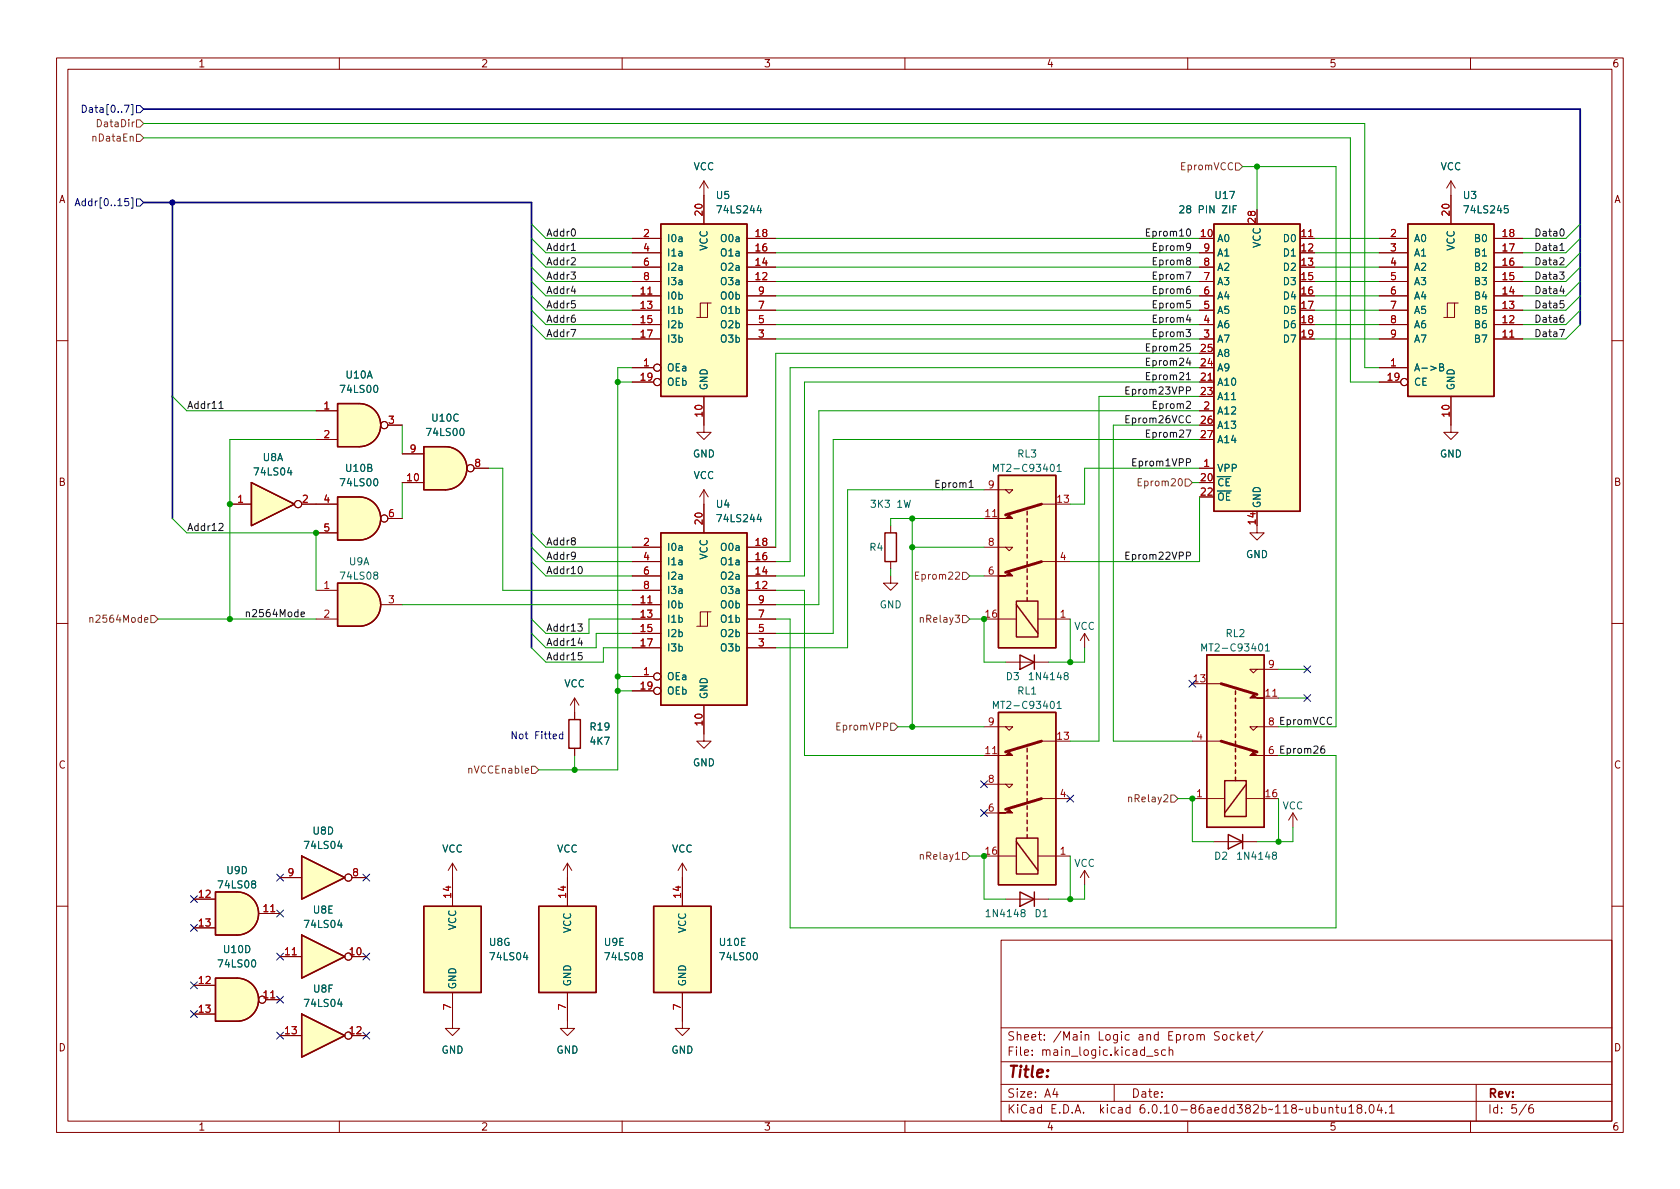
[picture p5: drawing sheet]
<svg xmlns="http://www.w3.org/2000/svg" width="297mm" height="210mm" viewBox="0 0 297 210" stroke-linecap="round" stroke-linejoin="round" font-family="sans-serif">
<g fill="none" stroke="#840000" stroke-width=".18">
<path d="M10 10.2h277v190.1h-277zM12 12.2h273v186.1h-273zM60 10.2v2M110 10.2v2M160 10.2v2M210 10.2v2M260 10.2v2M124.5 32v7.6M124.5 32l-.8 1.3M124.5 32l.7 1.3M256.5 32l-.7 1.3M256.5 32v7.6"/>
<path d="M256.5 32l.8 1.3M111.8 59.9h5M111.8 57.4h5M111.8 54.9h5M111.8 52.3h5M111.8 49.8h5M111.8 47.2h5M111.8 44.7h5M111.8 42.2h5M125.1 53.6h-1.3v2.5M125.7 53.6h-.6v2.5h-1.9M132.1 59.9h5.1"/>
<path d="M132.1 57.4h5.1M132.1 54.9h5.1M132.1 52.3h5.1M132.1 49.8h5.1M132.1 47.2h5.1M132.1 44.7h5.1M132.1 42.2h5.1M212.1 59.9h2.5M212.1 57.4h2.5M212.1 54.9h2.5M212.1 52.3h2.5M212.1 49.8h2.5"/>
<path d="M212.1 47.2h2.5M212.1 44.7h2.5M229.9 42.2h2.5M243.8 59.9h5.1M243.8 57.4h5.1M243.8 54.9h5.1M243.8 52.3h5.1M243.8 49.8h5.1M243.8 47.2h5.1M243.8 44.7h5.1M243.8 42.2h5.1M257.2 53.6h-1.3v2.5"/>
<path d="M257.8 53.6h-.6v2.5h-1.9M264.2 59.9h5M264.2 57.4h5M264.2 54.9h5M264.2 52.3h5M264.2 49.8h5M264.2 47.2h5M264.2 44.7h5M264.2 42.2h5M10 60.2h2M55.9 72.6h3.8M55.9 77.7h3.8"/>
<path d="M68.6 75.2h2.5M111.8 65h3.8M111.8 67.6h3.8M124.5 70.1v6.3h1.2l-1.2 1.3-1.3-1.3h1.3M212.1 67.6h2.5M212.1 72.6h2.5M243.8 65h5.1M243.8 67.6h3.8M256.5 70.1v6.3h1.3l-1.3 1.3-1.2-1.3h1.2M285 60.2h2M40.6 89.1h3.8M53.3 89.1h6.4"/>
<path d="M55.9 94.2h3.8M68.6 91.7h2.5M71.1 85.3h3.8M71.1 80.3h3.8M83.8 82.8h2.6M111.8 99.3h5M111.8 96.8h5M124.5 86.6l-.8 1.3M124.5 86.6v7.6M124.5 86.6l.7 1.3M132.1 99.3h5.1M132.1 96.8h5.1"/>
<path d="M157.5 93v1.2M157.5 99.3v1.3M174 96.8h5.1l-.7 .6-.6-.6M174 86.6h5.1l-.7 .6-.6-.6M174 91.7h2.5M184.1 99.3h5.1M184.1 89.1h2.6M212.1 82.8h2.5M222.2 93v1.2h1.3l-1.3 1.3-1.2-1.3h1.2M10 110.2h2M55.9 104.4h3.8M55.9 109.5h3.8"/>
<path d="M67.3 106.9h3.8M111.8 119.6h3.8M111.8 106.9h5M111.8 104.4h5M111.8 109.5h5M111.8 101.8h5M111.8 112h5M111.8 114.5h5M125.1 108.2h-1.3v2.5M125.7 108.2h-.6v2.5h-1.9M132.1 106.9h5.1M132.1 104.4h5.1"/>
<path d="M132.1 109.5h5.1M132.1 101.8h5.1M132.1 112h5.1M132.1 114.5h5.1M157.5 101.8v1.3h1.2l-1.2 1.3-1.3-1.3h1.3M174 101.8h2.5M176.5 109.5h3.2M177.8 117.1h7.6M183.5 109.5h5.7M191.8 112l.7 1.3M191.8 112v2.5M191.8 112l-.8 1.3"/>
<path d="M222.2 118.4l-.6 .6-.6-.6h5.1M285 110.2h2M101.6 123.4v3.8M101.6 132.3v1.3M101.6 123.4l-.8 1.3M101.6 123.4l.8 1.3M111.8 122.2h3.8M124.5 124.7v6.4h1.2l-1.2 1.2-1.3-1.2h1.3M174 138.7h5.1l-.7 .6-.6-.6M174 128.5h5.1l-.7 .7-.6-.7M174 133.6h2.5M184.1 131.1h2.6"/>
<path d="M210.8 131.1h5.1M213.4 120.9h2.5M222.2 128.5l-.6 .7-.6-.7h5.1M223.5 133.6h2.6M223.5 123.4h2.6M34.3 159h3.8M49.5 155.2h3.8M62.2 155.2h2.6M80 152.6l-.8 1.3M80 152.6v7.7M80 152.6l.8 1.3M100.3 152.6l-.7 1.3"/>
<path d="M100.3 152.6v7.7M100.3 152.6l.8 1.3M120.6 152.6l-.7 1.3M120.6 152.6v7.7M120.6 152.6l.8 1.3M174 143.8h2.5M176.5 151.4h3.2M177.8 159h7.6M183.5 151.4h5.7M184.1 141.2h5.1M191.8 153.9v2.6M191.8 153.9l.7 1.3"/>
<path d="M191.8 153.9l-.8 1.3M210.8 141.2h5.7M214.6 148.8h7.6M220.3 141.2h3.2M228.6 143.8l.8 1.2M228.6 143.8v2.5M228.6 143.8l-.8 1.2M10 160.2h2M34.3 174.2h3.8M34.3 179.3h3.8M34.3 164.1h3.8M45.7 161.5h3.8"/>
<path d="M47 176.8h2.5M49.5 169.2h3.8M62.2 169.2h2.6M80 175.5v6.4h1.3l-1.3 1.2-1.3-1.2h1.3M100.3 175.5v6.4h1.3l-1.3 1.2-1.2-1.2h1.2M120.6 175.5v6.4h1.3l-1.3 1.2-1.2-1.2h1.2M177 166.3h108v32h-108zM285 160.2h2M49.5 183.1h3.8M60 198.3v2M62.2 183.1h2.6M110 198.3v2"/>
<path d="M160 198.3v2M177 194.8h108M177 191.8h108M177 187.8h108M177 181.8h108M186.5 192.5l-.4 1h1M186.9 193v1M197 191.8v3M202.7 186.8h1.2M204.7 185.7l-.3-.1-.3 .2 .1 .3 .5 .1v.4h-.6M206.1 185.7l-.5-.1-.2 .3v.4l.1 .3h.6M206.7 185.8l.2-.2 .4 .1 .1 .9"/>
<path d="M206.7 185.1v1.5M210 198.3v2M215.6 182.5l-.6-.1-.2 .2v.4l.6 .3 .2 .3-.3 .3h-.6M216.2 183.1l.2-.2 .5 .2v.5l-.1 .3h-.4l-.2-.1zM218.2 183l-.4-.1-.3 .3v.4l.1 .3h.6M218.9 182.4v1.5M219 183.4l.4 .5M219.4 182.9l-.5 .6M220 183.4l.7-.1-.1-.3-.4-.1-.2 .2 .1 .8h.5M221.1 182.9h.6M221.4 182.4v1.3l.3 .2M223.3 182.4l-1.3 1.9"/>
<path d="M235 196l.2-.2 .4 .1v.9M235 195.8v1M236.1 195.8h.6M236.4 195.3v1.3l.3 .2M237.2 195.8l.1 1h.3l.3-.1M237.9 195.8v1M238.5 195.8l.4-.5v1.5M238.5 196.8h.9M240.2 196l-.3-.3 .1-.2 .2-.2 .4 .1 .2 .2-.1 .2-.6 .2-.2 .3 .1 .4 .2 .1h.3l.3-.3-.1-.4-.2-.1M241.4 196.7v.1M242.3 195.4l.1-.1a.81 .81 0 0 1 .6 .7 .81 .81 0 0 1-.3 .8h-.1a.81 .81 0 0 1-.6-.6 .81 .81 0 0 1 .3-.8zM243.9 195.3l-.4 1h.9"/>
<path d="M244.2 195.8v1M245 196.7v.1M245.6 195.8l.5-.5v1.5M245.6 196.8h.9M260 198.3v2M261 191.8v6.5M269.9 195.3l-1.3 1.9M271 195.3a.6 .6 0 0 0-.7 .7v.5l.1 .3h.5l.2-.1 .1-.5-.2-.2-.4-.1-.3 .3"/>
<circle cx="67.9" cy="75.2" r=".63"/>
<circle cx="116.2" cy="65" r=".63"/>
<circle cx="116.2" cy="67.6" r=".63"/>
<circle cx="248.3" cy="67.6" r=".63"/>
<circle cx="52.7" cy="89.1" r=".63"/>
<circle cx="67.9" cy="91.7" r=".63"/>
<circle cx="83.2" cy="82.8" r=".63"/>
<circle cx="116.2" cy="119.6" r=".63"/>
<circle cx="116.2" cy="122.2" r=".63"/>
<circle cx="61.6" cy="155.2" r=".63"/>
<circle cx="46.4" cy="176.8" r=".63"/>
<circle cx="61.6" cy="169.2" r=".63"/>
<circle cx="61.6" cy="183.1" r=".63"/>
</g>
<g fill="none" stroke="#840000" stroke-width=".25">
<path d="M116.8 39.6h15.3v30.5h-15.3zM214.6 39.6h15.3v50.8h-15.3zM248.9 39.6h15.3v30.5h-15.3zM59.7 71.4h3.8a3.8 3.8 0 0 1 3.8 3.8 3.8 3.8 0 0 1-3.8 3.8h-3.8zM78.7 79h-3.8v7.6h3.8M78.7 79a3.8 3.8 0 0 1 3.9 3.8 3.8 3.8 0 0 1-3.9 3.8M44.4 85.3l7.7 3.8-7.7 3.9zM59.7 87.9h3.8a3.8 3.8 0 0 1 3.8 3.8 3.8 3.8 0 0 1-3.8 3.8h-3.8zM116.8 94.2h15.3v30.5h-15.3zM156.5 94.2h2v5.1h-2zM176.5 84.1h10.2v30.4h-10.2zM181.6 90.4v.7"/>
<path d="M181.6 91.7v.6M181.6 93v.6M181.6 94.2v.7M181.6 95.5v.6M181.6 96.8v.6M181.6 98v.7M181.6 99.3v.6M59.7 103.1h3.8a3.8 3.8 0 0 1 3.8 3.8 3.8 3.8 0 0 1-3.8 3.8h-3.8zM179.7 106.3h3.8v6.3h-3.8zM179.7 106.9l3.8 5.1M180.3 115.8l2.6 1.3-2.6 1.3zM181.6 100.6v.6"/>
<path d="M181.6 101.8v.7M181.6 103.1v.7M181.6 104.4v.6M181.6 105.7v.6M182.9 115.8v2.6M213.4 115.8h10.1v30.5h-10.1zM100.6 127.2h2v5.1h-2zM176.5 126h10.2v30.5h-10.2zM181.6 132.3v.7M181.6 133.6v.6M181.6 134.9v.6M181.6 136.1v.7"/>
<path d="M181.6 137.4v.6M181.6 138.7v.6M181.6 139.9v.7M216.5 138h3.8v6.4h-3.8zM218.4 122.2v.6M218.4 123.4v.7M218.4 124.7v.6M218.4 126v.6M218.4 127.2v.7M218.4 128.5v.7M218.4 129.8v.6M218.4 131.1v.6"/>
<path d="M218.4 132.3v.7M218.4 133.6v.6M218.4 134.9v.6M218.4 136.1v.7M218.4 137.4v.6M220.3 138.7l-3.8 5.1M38.1 157.7h3.8a3.8 3.8 0 0 1 3.8 3.8 3.8 3.8 0 0 1-3.8 3.8h-3.8zM53.3 151.4l7.7 3.8-7.7 3.8zM179.7 148.2h3.8v6.4h-3.8zM179.7 148.8l3.8 5.1M180.3 157.7l2.6 1.3-2.6 1.3zM181.6 141.2v.7"/>
<path d="M181.6 142.5v.6M181.6 143.8v.6M181.6 145v.7M181.6 146.3v.6M181.6 147.6v.6M182.9 157.7v2.6M217.2 147.6l2.5 1.2-2.5 1.3zM219.7 147.6v2.5M38.1 173h3.8a3.8 3.8 0 0 1 3.8 3.8 3.8 3.8 0 0 1-3.8 3.8h-3.8zM53.3 165.3l7.7 3.9-7.7 3.8zM53.3 179.3l7.7 3.8-7.7 3.8zM74.9 160.3h10.2v15.2h-10.2z"/>
<path d="M95.2 160.3h10.2v15.2h-10.2zM115.6 160.3h10.1v15.2h-10.1z"/>
</g>
<g fill="#ffffc2" stroke="#ffffc2" stroke-width=".18">
<path d="M41.9 173a3.8 3.8 0 0 1 3.8 3.8 3.8 3.8 0 0 1-3.8 3.8z"/>
<path d="M38.1 173h3.8v7.6h-3.8z"/>
<path d="M53.3 165.3l7.7 3.9-7.7 3.8z"/>
<path d="M115.6 160.3h10.1v15.2h-10.1z"/>
<path d="M53.3 179.3l7.7 3.8-7.7 3.8z"/>
<path d="M248.9 39.6h15.3v30.5h-15.3z"/>
<path d="M176.5 126h10.2v30.5h-10.2z"/>
<path d="M41.9 157.7a3.8 3.8 0 0 1 3.8 3.8 3.8 3.8 0 0 1-3.8 3.8z"/>
<path d="M38.1 157.7h3.8v7.6h-3.8z"/>
<path d="M53.3 151.4l7.7 3.8-7.7 3.8z"/>
<path d="M213.4 115.8h10.1v30.5h-10.1z"/>
<path d="M78.7 79a3.8 3.8 0 0 1 3.9 3.8 3.8 3.8 0 0 1-3.9 3.8z"/>
<path d="M74.9 79h3.8v7.6h-3.8z"/>
<path d="M116.8 94.2h15.3v30.5h-15.3z"/>
<path d="M44.4 85.3l7.7 3.8-7.7 3.9z"/>
<path d="M63.5 71.4a3.8 3.8 0 0 1 3.8 3.8 3.8 3.8 0 0 1-3.8 3.8z"/>
<path d="M59.7 71.4h3.8v7.6h-3.8z"/>
<path d="M63.5 87.9a3.8 3.8 0 0 1 3.8 3.8 3.8 3.8 0 0 1-3.8 3.8z"/>
<path d="M59.7 87.9h3.8v7.6h-3.8z"/>
<path d="M214.6 39.6h15.3v50.8h-15.3z"/>
<path d="M116.8 39.6h15.3v30.5h-15.3z"/>
<path d="M63.5 103.1a3.8 3.8 0 0 1 3.8 3.8 3.8 3.8 0 0 1-3.8 3.8z"/>
<path d="M59.7 103.1h3.8v7.6h-3.8z"/>
<path d="M74.9 160.3h10.2v15.2h-10.2z"/>
<path d="M95.2 160.3h10.2v15.2h-10.2z"/>
<path d="M176.5 84.1h10.2v30.4h-10.2z"/>
</g>
<g fill="none" stroke="#006464" stroke-width=".18">
<path d="M208.6 36.5l.5-.1 .2 .3-.8 1h.8M218 37h.5M218.6 36.4h-.6v1.3M254.5 64.9h.6l.1-.2v-.3l-.7-.1v1.3h.5l.2-.1 .1-.3-.3-.3M175.7 83.4v-1.3l.4 .9 .4-.9v1.3M186.9 82.5l.4-.4v1.3M186.9 83.4h.7M212.5 115.1v-1.2l.4 .9 .4-.9v1.2M223.7 114.2l.4-.3v1.2M223.7 115.1h.8M175.7 125.3v-1.3l.4 .9 .4-.9v1.3M186.9 124.4l.4-.4v1.3"/>
<path d="M186.9 125.3h.7"/>
</g>
<path d="M184.1 99.3l-6.3 1.9M184.1 89.1l-6.3 2M184.1 131.1l-6.3 1.9M215.9 131.1l6.3 1.9M215.9 120.9l6.3 1.9M184.1 141.2l-6.3 1.9" fill="none" stroke="#840000" stroke-width=".51"/>
<g fill="#840000" stroke="#840000" stroke-width=".18">
<path d="M176.5 143.8h1.3l.6-.7 .7 .7z"/>
<path d="M176.5 133.6h1.3l.6-.6 .7 .6z"/>
<path d="M221 133.6l.6-.6 .6 .6h1.3z"/>
<path d="M221 123.4l.6-.6 .6 .6h1.3z"/>
<path d="M176.5 101.8h1.3l.6-.6 .7 .6z"/>
<path d="M176.5 91.7h1.3l.6-.6 .7 .6z"/>
</g>
<g fill="none" stroke="#000084" stroke-width=".18">
<path d="M14.5 18.6a.64 .64 0 0 1 .8 .6 .64 .64 0 0 1-.8 .7zM24.1 18.7h.7l.6 .6-.6 .6h-.7zM13.3 36.4l.4-1.3 .4 1.3M13.4 36h.6M24.1 35.2h.7l.6 .6-.6 .6h-.7zM230.5 117.7l1.2 1.3M231.7 117.7l-1.2 1.3M173.4 138.1l1.2 1.2M174.6 138.1l-1.2 1.2M210.2 120.3l1.2 1.2M211.4 120.3l-1.2 1.2M230.5 122.8l1.2 1.2"/>
<path d="M231.7 122.8l-1.2 1.2M33.7 158.4l1.2 1.2M34.9 158.4l-1.2 1.2M48.9 154.6l1.2 1.2M50.1 154.6l-1.2 1.2M64.2 154.6l1.2 1.2M65.4 154.6l-1.2 1.2M173.4 143.1l1.2 1.3M174.6 143.1l-1.2 1.3M188.6 140.6l1.2 1.2M189.8 140.6l-1.2 1.2M33.7 163.5l1.2 1.2"/>
<path d="M33.7 173.6l1.2 1.2M33.7 178.7l1.2 1.2M34.9 163.5l-1.2 1.2M34.9 173.6l-1.2 1.2M34.9 178.7l-1.2 1.2M48.9 160.9l1.2 1.2M48.9 168.5l1.2 1.3M48.9 176.2l1.2 1.2M50.1 160.9l-1.2 1.2M50.1 168.5l-1.2 1.3M50.1 176.2l-1.2 1.2M64.2 168.5l1.2 1.3"/>
<path d="M65.4 168.5l-1.2 1.3M48.9 182.5l1.2 1.2M50.1 182.5l-1.2 1.2M64.2 182.5l1.2 1.2M65.4 182.5l-1.2 1.2"/>
</g>
<g fill="none" stroke="#725600" stroke-width=".18">
<path d="M24.1 23.7h.7l.6 .7-.6 .6h-.7zM24.1 21.2h.7l.6 .6-.6 .7h-.7zM218.4 28.8h.7l.6 .7-.6 .6h-.7zM201.2 85.2h.5M201.8 84.6h-.6v1.3h.6M209.5 84.7h.7l.6 .6-.6 .7h-.7zM15.9 109.3l.2-.1 .3 .1v.7M15.9 109.2v.8M26.7 108.8h.6l.6 .7-.6 .6h-.6zM161.9 101.8h.4M162.5 101.2h-.6v1.2h.6M170.2 108.8h.6l.6 .7-.6 .6h-.6z"/>
<path d="M170.2 101.2h.6l.6 .6-.6 .7h-.6zM94 135.5h.6l.6 .6-.6 .7h-.6zM157.5 127.9h.6l.6 .6-.6 .7h-.6zM170.2 150.7h.6l.6 .7-.6 .6h-.6zM207 140.6h.6l.7 .6-.7 .7h-.6z"/>
</g>
<g fill="none" stroke="#0f0f0f" stroke-width=".18">
<path d="M101 44.3h.7M202.7 41.1h.4M203.3 40.5h-.6v1.2h.6M38.7 71.3l.4-.3v1.2M38.7 72.2h.7M199.1 69h.4M199.7 68.4h-.6v1.3h.6M202.7 66.5h.4M202.7 63.9h.4M202.7 76.6h.4M202.7 61.4h.4M203.3 65.9h-.6v1.2h.6"/>
<path d="M203.3 63.3h-.6v1.3h.6M203.3 76h-.6v1.3h.6M203.3 60.8h-.6v1.3h.6M38.7 92.7l.5-.2 .2 .4-.7 .9h.7M171.3 85.3l.4-.4v1.3M171.3 86.2h.8M199.1 98.2h.4M199.7 97.6h-.6v1.3h.6M53.2 108.6l.6-.1v-.2l-.4-.1-.2 .2 .1 .6h.5M102.2 110.3h.7l-.4 .5 .4 .1v.6l-.2 .1-.5-.1M102.4 100.2h.1a.68 .68 0 0 1 .5 .6 .68 .68 0 0 1-.5 .6 .84 .84 0 0 1-.1-1.2zM102.5 112.8l-.3 .9h.8"/>
<path d="M102.8 113.3v.8M102.9 115.4h-.6l-.1 .6 .2-.1 .4 .1 .1 .1v.5l-.2 .1-.5-.1M234.1 131.9l-.3 .1a.85 .85 0 0 0 0 1.2l.4-.1v-.5l-.2-.2h-.2l-.3 .2"/>
</g>
<path d="M97.8 130.2l.6-.1v-.2l-.4-.1-.2 .2 .1 .6h.5M99.5 129.9l-.4-.1-.2 .2 .1 .6h.5M99.5 129.4v1.2" fill="none" stroke="#0000c2" stroke-width=".18"/>
<path d="M25.4 19.3h254v38.1M25.4 35.8h68.6v78.7M30.5 35.8v55.9" fill="none" stroke="#000084" stroke-width=".3"/>
<g fill="none" stroke="#009600" stroke-width=".18">
<path d="M25.4 24.4h213.4v43.2h5M25.4 21.8h215.9v43.2h2.5M94 39.6l2.5 2.6h15.3M219.7 29.5h16.5v99h-10.1M222.2 29.5v7.6M279.4 39.6l-2.5 2.6h-7.7M94 44.7l2.5 2.5h15.3M94 42.2l2.5 2.5h15.3M94 57.4l2.5 2.5h15.3M94 54.9l2.5 2.5h15.3M94 47.2l2.5 2.6h15.3M94 49.8l2.5 2.5h15.3"/>
<path d="M94 52.3l2.5 2.6h15.3M137.2 42.2h74.9M137.2 47.2h74.9M137.2 44.7h74.9M137.2 59.9h74.9M137.2 57.4h74.9M137.2 49.8h74.9M137.2 52.3h74.9M137.2 54.9h74.9M232.4 42.2h11.4M232.4 47.2h11.4M232.4 44.7h11.4"/>
<path d="M232.4 59.9h11.4M232.4 57.4h11.4M232.4 49.8h11.4M232.4 52.3h11.4M232.4 54.9h11.4M279.4 44.7l-2.5 2.5h-7.7M279.4 42.2l-2.5 2.5h-7.7M279.4 57.4l-2.5 2.5h-7.7M279.4 54.9l-2.5 2.5h-7.7M279.4 47.2l-2.5 2.6h-7.7M279.4 49.8l-2.5 2.5h-7.7M279.4 52.3l-2.5 2.6h-7.7"/>
<path d="M30.5 70.1l2.5 2.5h22.9M55.9 77.7h-15.3v31.8M71.1 75.2v5.1M109.2 67.6h2.6M111.8 65h-2.6v71.1h-14M212.1 77.7h-64.8v34.3h-10.1M212.1 67.6h-69.9v34.2h-5M212.1 65h-72.4v34.3h-2.5M212.1 70.1h-17.8v61h-5.1M212.1 75.2h-15.3v55.9h14M212.1 62.5h-74.9v34.3M212.1 72.6h-67.3v34.3h-7.6"/>
<path d="M30.5 91.7l2.5 2.5h22.9v10.2M71.1 85.3v6.4M86.4 82.8h2.5v21.6h22.9M94 99.3l2.5 2.5h15.3M94 96.8l2.5 2.5h15.3M94 94.2l2.5 2.6h15.3M161.3 91.7v36.8M161.3 96.8h12.7M174 91.7h-16.5v1.3M174 86.6h-24.1v27.9h-12.7M210.8 85.3h1.3M212.1 82.8h-20.3v6.3h-2.6"/>
<path d="M212.1 87.9v11.4h-22.9M27.9 109.5h28M71.1 106.9h40.7M94 114.5l2.5 2.6h10.2v-2.6h5.1M94 109.5l2.5 2.5h7.6v-2.5h7.7M94 112l2.5 2.5h8.9v-2.5h6.4M109.2 119.6h2.6M137.2 109.5h2.5v54.6h96.5v-30.5h-10.1M137.2 104.4h5v29.2h31.8M157.5 100.6v1.2M171.4 109.5h2.6v7.6h3.8M171.4 101.8h2.6"/>
<path d="M189.2 109.5v7.6M191.8 114.5v2.6h-6.4M226.1 118.4h5M101.6 133.6v2.5M109.2 122.2h2.6M158.7 128.5h15.3M226.1 123.4h5M171.4 151.4h2.6v7.6h3.8M189.2 151.4v7.6M191.8 156.5v2.5h-6.4M208.3 141.2h2.5v7.6h3.8M226.1 141.2v7.6"/>
<path d="M228.6 146.3v2.5h-6.4"/>
</g>
<circle cx="30.5" cy="35.8" r=".46" fill="#000084" stroke="#000084" stroke-width=".18"/>
<g fill="#009600" stroke="#009600" stroke-width=".18">
<circle cx="101.6" cy="136.1" r=".46"/>
<circle cx="109.2" cy="122.2" r=".46"/>
<circle cx="109.2" cy="119.6" r=".46"/>
<circle cx="109.2" cy="67.6" r=".46"/>
<circle cx="40.6" cy="89.1" r=".46"/>
<circle cx="40.6" cy="109.5" r=".46"/>
<circle cx="55.9" cy="94.2" r=".46"/>
<circle cx="161.3" cy="91.7" r=".46"/>
<circle cx="174" cy="151.4" r=".46"/>
<circle cx="210.8" cy="141.2" r=".46"/>
<circle cx="226.1" cy="148.8" r=".46"/>
<circle cx="161.3" cy="128.5" r=".46"/>
<circle cx="189.2" cy="159" r=".46"/>
<circle cx="222.2" cy="29.5" r=".46"/>
<circle cx="189.2" cy="117.1" r=".46"/>
<circle cx="174" cy="109.5" r=".46"/>
<circle cx="161.3" cy="96.8" r=".46"/>
</g>
<text font-size="2.8" fill="#840000" x="178" y="190.6">Title:</text>
<g font-size="2.1" fill="#840000">
<text x="178" y="184">Sheet: /Main Logic and Eprom Socket/</text>
<text x="178" y="186.7">File: main_logic.kicad_sch</text>
<text x="178" y="196.9">KiCad E.D.A. kicad 6.0.10-86aedd382b~118~ubuntu18.04.1</text>
<text x="178" y="194.1">Size: A4</text>
<text x="200" y="194.1">Date:</text>
<text x="263" y="194.1">Rev:</text>
<text x="263" y="196.9">Id: 5/6</text>
</g>
<g font-size="1.8" fill="#840000">
<text x="35" y="11.9">1</text>
<text x="85" y="11.9">2</text>
<text x="135" y="11.9">3</text>
<text x="185" y="11.9">4</text>
<text x="235" y="11.9">5</text>
<text x="285" y="11.9">6</text>
<text x="10.3" y="35.9">A</text>
<text x="285.3" y="35.9">A</text>
<text x="10.3" y="85.9">B</text>
<text x="285.3" y="85.9">B</text>
<text x="10.3" y="135.9">C</text>
<text x="285.3" y="135.9">C</text>
<text x="10.3" y="185.9">D</text>
<text x="285.3" y="185.9">D</text>
<text x="35" y="199.9">1</text>
<text x="85" y="199.9">2</text>
<text x="135" y="199.9">3</text>
<text x="185" y="199.9">4</text>
<text x="235" y="199.9">5</text>
<text x="285" y="199.9">6</text>
</g>
<g font-size="1.8" fill="#000084">
<text x="16" y="19.9">Data[0..7]</text>
<text x="14.7" y="36.4">Addr[0..15]</text>
</g>
<g font-size="1.8" fill="#725600">
<text x="17.6" y="22.5">DataDir</text>
<text x="16.8" y="25">nDataEn</text>
<text x="208.9" y="30.1">EpromVCC</text>
<text x="201.8" y="86">Eprom20</text>
<text x="162.4" y="102.5">Eprom22</text>
<text x="16.8" y="110.1">n2564Mode</text>
<text x="163.2" y="110.1">nRelay3</text>
<text x="148.1" y="129.2">EpromVPP</text>
<text x="83.2" y="136.8">nVCCEnable</text>
<text x="200" y="141.9">nRelay2</text>
<text x="163.2" y="152">nRelay1</text>
</g>
<g font-size="1.8" fill="#006464">
<text x="122.6" y="30.1">VCC</text>
<text x="126.7" y="35.2">U5</text>
<text x="215" y="35.2">U17</text>
<text x="254.7" y="30.1">VCC</text>
<text x="258.8" y="35.2">U3</text>
<text x="127.1" y="37.7">74LS244</text>
<text x="209.3" y="37.7">28 PIN ZIF</text>
<text x="259.2" y="37.7">74LS245</text>
<text x="117.9" y="42.8">I0a</text>
<text x="117.9" y="45.3">I1a</text>
<text x="117.9" y="47.9">I2a</text>
<text x="125.1" y="44.4" transform="rotate(-90 125.1 44.4)">VCC</text>
<text x="127.7" y="47.9">O2a</text>
<text x="127.7" y="45.3">O1a</text>
<text x="127.7" y="42.8">O0a</text>
<text x="215.1" y="42.8">A0</text>
<text x="215.1" y="47.9">A2</text>
<text x="215.1" y="45.3">A1</text>
<text x="222.9" y="43.9" transform="rotate(-90 222.9 43.9)">VCC</text>
<text x="227.1" y="42.8">D0</text>
<text x="227.1" y="45.3">D1</text>
<text x="227.1" y="47.9">D2</text>
<text x="249.9" y="42.8">A0</text>
<text x="249.9" y="45.3">A1</text>
<text x="249.9" y="47.9">A2</text>
<text x="257.2" y="44.4" transform="rotate(-90 257.2 44.4)">VCC</text>
<text x="260.9" y="47.9">B2</text>
<text x="260.9" y="45.3">B1</text>
<text x="260.9" y="42.8">B0</text>
<text x="117.9" y="53">I0b</text>
<text x="117.9" y="50.4">I3a</text>
<text x="127.6" y="53">O0b</text>
<text x="127.7" y="50.4">O3a</text>
<text x="215.1" y="53">A4</text>
<text x="215.1" y="50.4">A3</text>
<text x="227.1" y="50.4">D3</text>
<text x="227.1" y="53">D4</text>
<text x="249.9" y="50.4">A3</text>
<text x="249.9" y="53">A4</text>
<text x="260.9" y="53">B4</text>
<text x="260.9" y="50.4">B3</text>
<text x="117.9" y="55.5">I1b</text>
<text x="117.9" y="58">I2b</text>
<text x="127.6" y="58">O2b</text>
<text x="127.6" y="55.5">O1b</text>
<text x="215.1" y="58">A6</text>
<text x="215.1" y="55.5">A5</text>
<text x="227.1" y="55.5">D5</text>
<text x="227.1" y="58">D6</text>
<text x="249.9" y="55.5">A5</text>
<text x="249.9" y="58">A6</text>
<text x="260.9" y="58">B6</text>
<text x="260.9" y="55.5">B5</text>
<text x="117.9" y="65.7">OEa</text>
<text x="117.9" y="60.6">I3b</text>
<text x="127.6" y="60.6">O3b</text>
<text x="215.1" y="65.7">A9</text>
<text x="215.1" y="63.1">A8</text>
<text x="215.1" y="60.6">A7</text>
<text x="227.1" y="60.6">D7</text>
<text x="249.9" y="65.7">A-&gt;B</text>
<text x="249.9" y="60.6">A7</text>
<text x="260.9" y="60.6">B7</text>
<text x="60.4" y="69.5">74LS00</text>
<text x="61.2" y="66.9">U10A</text>
<text x="117.9" y="68.2">OEb</text>
<text x="125.1" y="69.1" transform="rotate(-90 125.1 69.1)">GND</text>
<text x="215.1" y="68.2">A10</text>
<text x="215.1" y="70.7">A11</text>
<text x="249.9" y="68.2">CE</text>
<text x="257.2" y="69.1" transform="rotate(-90 257.2 69.1)">GND</text>
<text x="75.6" y="77.1">74LS00</text>
<text x="76.5" y="74.5">U10C</text>
<text x="215.1" y="73.3">A12</text>
<text x="215.1" y="75.8">A13</text>
<text x="46.5" y="81.5">U8A</text>
<text x="61.2" y="83.4">U10B</text>
<text x="122.5" y="80.9">GND</text>
<text x="176.4" y="83.4">MT2-C93401</text>
<text x="179.9" y="80.9">RL3</text>
<text x="215.1" y="83.4">VPP</text>
<text x="215.1" y="78.4">A14</text>
<text x="254.6" y="80.9">GND</text>
<text x="45.2" y="84.1">74LS04</text>
<text x="60.4" y="86">74LS00</text>
<text x="122.6" y="84.7">VCC</text>
<text x="126.7" y="89.8">U4</text>
<text x="154.3" y="89.8">3K3 1W</text>
<text x="215.1" y="86">~{CE}</text>
<text x="215.1" y="88.5">~{OE}</text>
<text x="222.9" y="89.9" transform="rotate(-90 222.9 89.9)">GND</text>
<text x="127.1" y="92.3">74LS244</text>
<text x="61.7" y="99.9">U9A</text>
<text x="117.9" y="97.4">I0a</text>
<text x="117.9" y="99.9">I1a</text>
<text x="125.1" y="99" transform="rotate(-90 125.1 99)">VCC</text>
<text x="127.7" y="99.9">O1a</text>
<text x="127.7" y="97.4">O0a</text>
<text x="153.8" y="97.4">R4</text>
<text x="220.3" y="98.7">GND</text>
<text x="60.4" y="102.5">74LS08</text>
<text x="117.9" y="107.6">I0b</text>
<text x="117.9" y="102.5">I2a</text>
<text x="117.9" y="105">I3a</text>
<text x="127.6" y="107.6">O0b</text>
<text x="127.7" y="105">O3a</text>
<text x="127.7" y="102.5">O2a</text>
<text x="155.5" y="107.6">GND</text>
<text x="117.9" y="110.1">I1b</text>
<text x="117.9" y="112.6">I2b</text>
<text x="127.6" y="112.6">O2b</text>
<text x="127.6" y="110.1">O1b</text>
<text x="189.9" y="111.4">VCC</text>
<text x="216.8" y="112.6">RL2</text>
<text x="117.9" y="115.2">I3b</text>
<text x="127.6" y="115.2">O3b</text>
<text x="213.3" y="115.2">MT2-C93401</text>
<text x="99.7" y="121.5">VCC</text>
<text x="117.9" y="120.3">OEa</text>
<text x="117.9" y="122.8">OEb</text>
<text x="125.1" y="123.7" transform="rotate(-90 125.1 123.7)">GND</text>
<text x="176.4" y="125.3">MT2-C93401</text>
<text x="177.9" y="120.3">D3</text>
<text x="179.9" y="122.8">RL1</text>
<text x="182.3" y="120.3">1N4148</text>
<text x="104.4" y="129.2">R19</text>
<text x="104.4" y="131.7">4K7</text>
<text x="122.5" y="135.5">GND</text>
<text x="226.7" y="143.1">VCC</text>
<text x="55.4" y="147.6">U8D</text>
<text x="40.1" y="154.6">U9D</text>
<text x="54.1" y="150.1">74LS04</text>
<text x="78.1" y="150.7">VCC</text>
<text x="98.5" y="150.7">VCC</text>
<text x="118.8" y="150.7">VCC</text>
<text x="189.9" y="153.3">VCC</text>
<text x="214.8" y="152">D2</text>
<text x="219.2" y="152">1N4148</text>
<text x="38.8" y="157.1">74LS08</text>
<text x="55.4" y="161.5">U8E</text>
<text x="54.1" y="164.1">74LS04</text>
<text x="80.6" y="164.5" transform="rotate(-90 80.6 164.5)">VCC</text>
<text x="86.5" y="167.3">U8G</text>
<text x="101" y="165" transform="rotate(-90 101 165)">VCC</text>
<text x="106.9" y="167.3">U9E</text>
<text x="121.3" y="165" transform="rotate(-90 121.3 165)">VCC</text>
<text x="127.3" y="167.3">U10E</text>
<text x="174.7" y="162.2">1N4148</text>
<text x="183" y="162.2">D1</text>
<text x="38.8" y="171.1">74LS00</text>
<text x="39.6" y="168.5">U10D</text>
<text x="86.9" y="169.8">74LS04</text>
<text x="107.2" y="169.8">74LS08</text>
<text x="127.5" y="169.8">74LS00</text>
<text x="54.1" y="178">74LS04</text>
<text x="55.5" y="175.5">U8F</text>
<text x="80.6" y="175" transform="rotate(-90 80.6 175)">GND</text>
<text x="101" y="174.5" transform="rotate(-90 101 174.5)">GND</text>
<text x="121.3" y="174.5" transform="rotate(-90 121.3 174.5)">GND</text>
<text x="78" y="186.3">GND</text>
<text x="98.4" y="186.3">GND</text>
<text x="118.7" y="186.3">GND</text>
</g>
<g font-size="1.8" fill="#0f0f0f">
<text x="96.5" y="41.8">Addr0</text>
<text x="203.3" y="41.8">Eprom10</text>
<text x="272" y="41.8">Data0</text>
<text x="96.5" y="44.3">Addr1</text>
<text x="96.5" y="46.9">Addr2</text>
<text x="204.2" y="46.9">Eprom8</text>
<text x="204.2" y="44.3">Eprom9</text>
<text x="272" y="44.3">Data1</text>
<text x="272" y="46.9">Data2</text>
<text x="96.5" y="49.4">Addr3</text>
<text x="96.5" y="52">Addr4</text>
<text x="204.2" y="49.4">Eprom7</text>
<text x="204.2" y="52">Eprom6</text>
<text x="272" y="52">Data4</text>
<text x="272" y="49.4">Data3</text>
<text x="96.5" y="59.6">Addr7</text>
<text x="96.5" y="57">Addr6</text>
<text x="96.5" y="54.5">Addr5</text>
<text x="204.2" y="54.5">Eprom5</text>
<text x="204.2" y="57">Eprom4</text>
<text x="204.2" y="59.6">Eprom3</text>
<text x="272" y="59.6">Data7</text>
<text x="272" y="54.5">Data5</text>
<text x="272" y="57">Data6</text>
<text x="203.3" y="64.7">Eprom24</text>
<text x="203.3" y="62.1">Eprom25</text>
<text x="199.7" y="69.7">Eprom23VPP</text>
<text x="203.3" y="67.2">Eprom21</text>
<text x="33" y="72.3">Addr11</text>
<text x="199.5" y="74.8">Eprom26VCC</text>
<text x="203.3" y="77.4">Eprom27</text>
<text x="204.2" y="72.3">Eprom2</text>
<text x="200.7" y="82.4">Eprom1VPP</text>
<text x="165.1" y="86.3">Eprom1</text>
<text x="33" y="93.9">Addr12</text>
<text x="96.5" y="96.4">Addr8</text>
<text x="96.5" y="101.5">Addr10</text>
<text x="96.5" y="99">Addr9</text>
<text x="199.7" y="99">Eprom22VPP</text>
<text x="43.2" y="109.1">n2564Mode</text>
<text x="96.5" y="111.7">Addr13</text>
<text x="96.5" y="114.2">Addr14</text>
<text x="96.5" y="116.7">Addr15</text>
<text x="224.3" y="128.3">8 EpromVCC</text>
<text x="224.3" y="133.3">6 Eprom26</text>
</g>
<g font-size="1.8" fill="#a90000">
<text x="113.8" y="41.9">2</text>
<text x="124.2" y="38.1" transform="rotate(-90 124.2 38.1)">20</text>
<text x="133.6" y="41.9">18</text>
<text x="212.4" y="41.9">10</text>
<text x="222" y="39.3" transform="rotate(-90 222 39.3)">28</text>
<text x="230.2" y="41.9">11</text>
<text x="245.9" y="41.9">2</text>
<text x="256.3" y="38.1" transform="rotate(-90 256.3 38.1)">20</text>
<text x="265.7" y="41.9">18</text>
<text x="113.8" y="44.4">4</text>
<text x="113.8" y="47">6</text>
<text x="133.6" y="47">14</text>
<text x="133.6" y="44.4">16</text>
<text x="212.9" y="47">8</text>
<text x="212.9" y="44.4">9</text>
<text x="230.2" y="44.4">12</text>
<text x="230.2" y="47">13</text>
<text x="245.9" y="44.4">3</text>
<text x="245.9" y="47">4</text>
<text x="265.7" y="47">16</text>
<text x="265.7" y="44.4">17</text>
<text x="113.3" y="52.1">11</text>
<text x="113.8" y="49.5">8</text>
<text x="133.6" y="49.5">12</text>
<text x="134.1" y="52.1">9</text>
<text x="212.9" y="52.1">6</text>
<text x="212.9" y="49.5">7</text>
<text x="230.2" y="49.5">15</text>
<text x="230.2" y="52.1">16</text>
<text x="245.9" y="49.5">5</text>
<text x="245.9" y="52.1">6</text>
<text x="265.7" y="52.1">14</text>
<text x="265.7" y="49.5">15</text>
<text x="113.3" y="54.6">13</text>
<text x="113.3" y="57.1">15</text>
<text x="113.3" y="59.7">17</text>
<text x="134.1" y="59.7">3</text>
<text x="134.1" y="57.1">5</text>
<text x="134.1" y="54.6">7</text>
<text x="212.9" y="59.7">3</text>
<text x="212.9" y="57.1">4</text>
<text x="212.9" y="54.6">5</text>
<text x="230.2" y="54.6">17</text>
<text x="230.2" y="57.1">18</text>
<text x="230.2" y="59.7">19</text>
<text x="245.9" y="54.6">7</text>
<text x="245.9" y="57.1">8</text>
<text x="245.9" y="59.7">9</text>
<text x="265.7" y="59.7">11</text>
<text x="265.7" y="57.1">12</text>
<text x="265.7" y="54.6">13</text>
<text x="113.8" y="64.8">1</text>
<text x="212.4" y="64.8">24</text>
<text x="212.4" y="62.2">25</text>
<text x="245.9" y="64.8">1</text>
<text x="113.3" y="67.3">19</text>
<text x="212.4" y="67.3">21</text>
<text x="212.4" y="69.8">23</text>
<text x="245.4" y="67.3">19</text>
<text x="57.3" y="72.4">1</text>
<text x="57.3" y="77.5">2</text>
<text x="68.7" y="74.9">3</text>
<text x="124.2" y="73.6" transform="rotate(-90 124.2 73.6)">10</text>
<text x="212.4" y="74.9">26</text>
<text x="212.4" y="77.5">27</text>
<text x="212.9" y="72.4">2</text>
<text x="256.3" y="73.6" transform="rotate(-90 256.3 73.6)">10</text>
<text x="72.5" y="80">9</text>
<text x="84" y="82.5">8</text>
<text x="212.9" y="82.5">1</text>
<text x="42.1" y="88.9">1</text>
<text x="53.5" y="88.9">2</text>
<text x="57.3" y="88.9">4</text>
<text x="72" y="85.1">10</text>
<text x="174.8" y="86.4">9</text>
<text x="187" y="88.9">13</text>
<text x="212.4" y="85.1">20</text>
<text x="212.4" y="87.6">22</text>
<text x="57.3" y="94">5</text>
<text x="68.7" y="91.4">6</text>
<text x="124.2" y="92.7" transform="rotate(-90 124.2 92.7)">20</text>
<text x="174.3" y="91.4">11</text>
<text x="222" y="92.7" transform="rotate(-90 222 92.7)">14</text>
<text x="113.8" y="96.5">2</text>
<text x="113.8" y="99.1">4</text>
<text x="113.8" y="101.6">6</text>
<text x="133.6" y="101.6">14</text>
<text x="133.6" y="99.1">16</text>
<text x="133.6" y="96.5">18</text>
<text x="174.8" y="101.6">6</text>
<text x="174.8" y="96.5">8</text>
<text x="187.5" y="99.1">4</text>
<text x="57.3" y="104.1">1</text>
<text x="68.7" y="106.7">3</text>
<text x="113.3" y="106.7">11</text>
<text x="113.8" y="104.1">8</text>
<text x="133.6" y="104.1">12</text>
<text x="134.1" y="106.7">9</text>
<text x="57.3" y="109.2">2</text>
<text x="113.3" y="109.2">13</text>
<text x="113.3" y="111.8">15</text>
<text x="134.1" y="111.8">5</text>
<text x="134.1" y="109.2">7</text>
<text x="174.3" y="109.2">16</text>
<text x="187.5" y="109.2">1</text>
<text x="113.3" y="114.3">17</text>
<text x="113.8" y="119.4">1</text>
<text x="134.1" y="114.3">3</text>
<text x="224.3" y="118.1">9</text>
<text x="113.3" y="121.9">19</text>
<text x="211.1" y="120.6">13</text>
<text x="223.8" y="123.2">11</text>
<text x="124.2" y="128.2" transform="rotate(-90 124.2 128.2)">10</text>
<text x="174.8" y="128.3">9</text>
<text x="187" y="130.8">13</text>
<text x="211.6" y="130.8">4</text>
<text x="174.3" y="133.3">11</text>
<text x="174.8" y="143.5">6</text>
<text x="174.8" y="138.4">8</text>
<text x="187.5" y="141">4</text>
<text x="211.6" y="141">1</text>
<text x="223.8" y="141">16</text>
<text x="50.9" y="154.9">9</text>
<text x="62.4" y="154.9">8</text>
<text x="174.3" y="151.1">16</text>
<text x="187.5" y="151.1">1</text>
<text x="35.2" y="158.7">12</text>
<text x="46.6" y="161.3">11</text>
<text x="79.8" y="158.7" transform="rotate(-90 79.8 158.7)">14</text>
<text x="100.1" y="158.7" transform="rotate(-90 100.1 158.7)">14</text>
<text x="120.4" y="158.7" transform="rotate(-90 120.4 158.7)">14</text>
<text x="35.2" y="163.8">13</text>
<text x="35.2" y="174">12</text>
<text x="50.5" y="168.9">11</text>
<text x="61.9" y="168.9">10</text>
<text x="35.2" y="179.1">13</text>
<text x="46.6" y="176.5">11</text>
<text x="79.8" y="178.5" transform="rotate(-90 79.8 178.5)">7</text>
<text x="100.1" y="178.5" transform="rotate(-90 100.1 178.5)">7</text>
<text x="120.4" y="178.5" transform="rotate(-90 120.4 178.5)">7</text>
<text x="50.5" y="182.9">13</text>
<text x="61.9" y="182.9">12</text>
</g>
<text font-size="1.8" fill="#0000c2" x="90.2" y="130.7">Not Fitted</text>
</svg>
